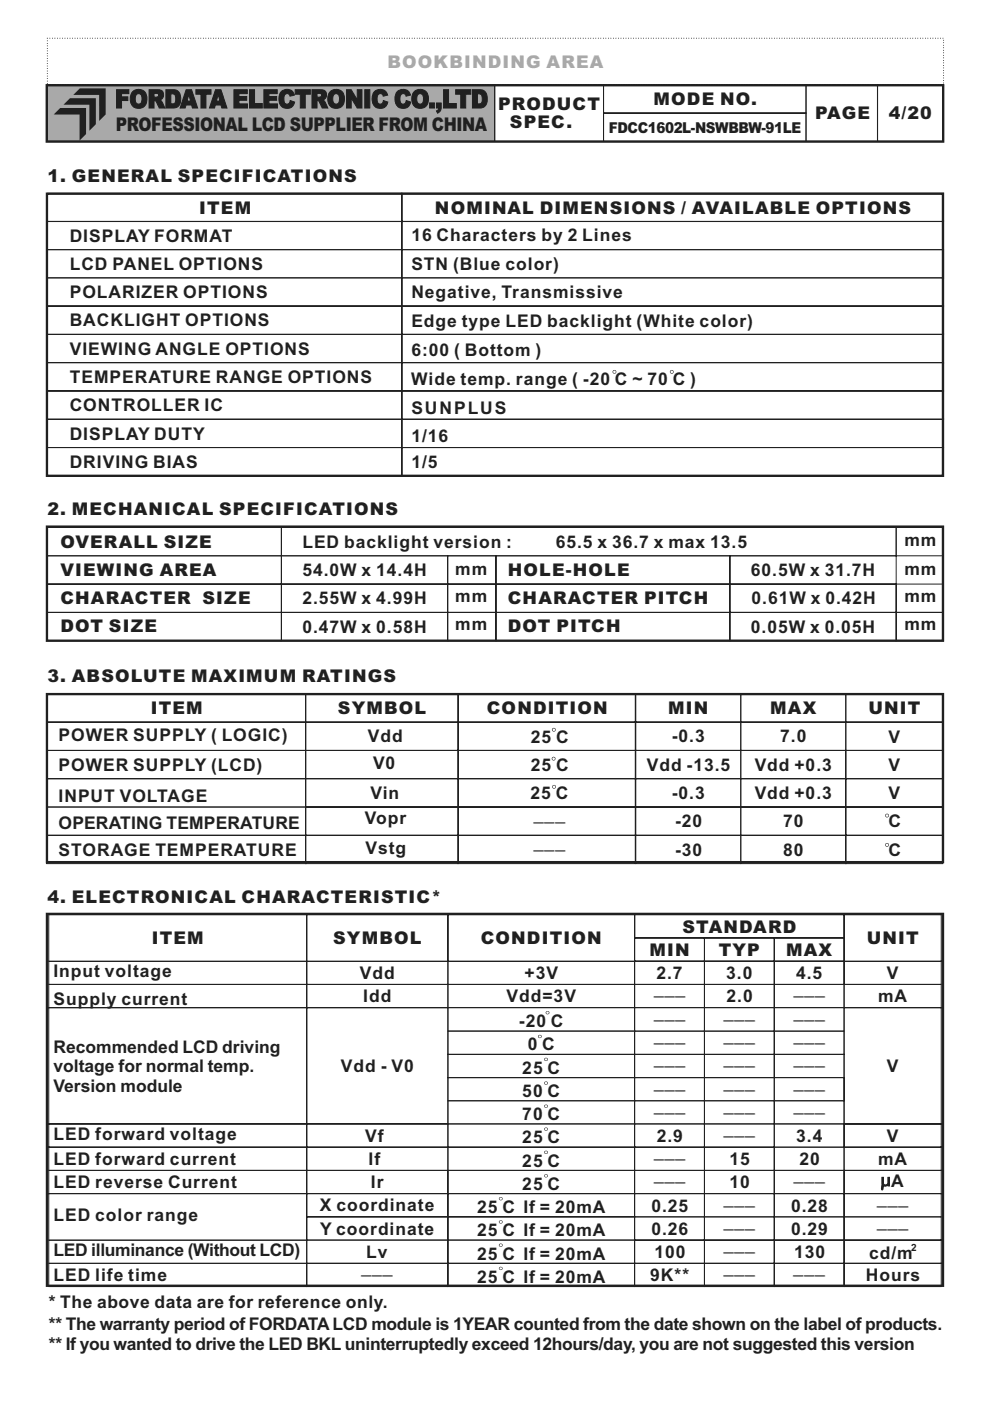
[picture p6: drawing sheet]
<svg xmlns="http://www.w3.org/2000/svg" width="210mm" height="297mm" viewBox="0 0 210 297" stroke-linecap="round" stroke-linejoin="round" font-family="sans-serif">
<path d="M10 147.2h189.9v35.6h-189.9z" fill="none" stroke="#231f20" stroke-width=".5"/>
<path d="M10 18h94.9v12h-94.9z" fill-rule="evenodd" fill="#a8a9ad" stroke="#231f20" stroke-width=".21"/>
<path d="M104.9 18h23.1v12h-23.1zM128 18h42.9v6h-42.9zM170.9 18h15.1v12h-15.1zM186.1 18h13.9v12h-13.9zM128 24h42.9v6h-42.9z" fill="none" stroke="#231f20" stroke-width=".21"/>
<path d="M9.9 18.1h190.1v11.9h-190.1z" fill="none" stroke="#231f20" stroke-width=".5"/>
<path d="M10.1 8.1h190v10h-190z" fill="none" stroke="#231f20" stroke-width=".21" stroke-dasharray=".2 .4" stroke-linecap="butt"/>
<g fill="#231f20">
<path d="M14.8 20.8h5.5v5.5l-1.3 1.4-.1-5.5h-5.4z" fill-rule="evenodd"/>
<path d="M12.8 22.9h5.4v5.5l-1.3 1.4v-5.5h-5.5z" fill-rule="evenodd"/>
<path d="M16.9 18.7h5.5v5.6l-1.4 1.3v-5.5h-5.5z" fill-rule="evenodd"/>
</g>
<g fill="none" stroke="#231f20" stroke-width=".21">
<path d="M10.1 41h75.1v6h-75.1zM10.1 46.9h75.1v6h-75.1zM10.1 58.9h75.1v6h-75.1zM10.1 52.9h75.1v6h-75.1zM85.2 41h114.9v6h-114.9zM85.2 46.9h114.9v6h-114.9zM85.2 58.9h114.9v6h-114.9zM85.2 52.9h114.9v6h-114.9zM10.1 64.9h75.1v6h-75.1zM10.1 70.9h75.1v6h-75.1zM10.1 76.9h75.1v6h-75.1zM85.2 64.9h114.9v6h-114.9z"/>
<path d="M85.2 70.9h114.9v6h-114.9zM85.2 76.9h114.9v6h-114.9zM10.1 82.9h75.1v6h-75.1zM10.1 88.9h75.1v6h-75.1zM10.1 94.9h75.1v6h-75.1zM85.2 82.9h114.9v6h-114.9zM85.2 88.9h114.9v6h-114.9zM85.2 94.9h114.9v6h-114.9zM10 117.8h49.7v6h-49.7zM59.7 117.8h35.2v6h-35.2zM94.9 117.8h10.3v6h-10.3zM105.1 117.8h49.7v6h-49.7z"/>
<path d="M154.8 117.8h35.2v6h-35.2zM190 111.8h10v6h-10zM10 123.8h49.7v6h-49.7zM10 129.8h49.7v6h-49.7zM59.7 123.8h35.2v6h-35.2zM59.7 129.8h35.2v6h-35.2zM94.9 123.8h10.3v6h-10.3zM94.9 129.8h10.3v6h-10.3zM105.1 123.8h49.7v6h-49.7zM105.1 129.8h49.7v6h-49.7zM154.8 123.8h35.2v6h-35.2zM154.8 129.8h35.2v6h-35.2z"/>
<path d="M190 123.8h10v6h-10zM190 129.8h10v6h-10zM9.9 147.1h54.9v6h-54.9zM9.9 153.1h54.9v6h-54.9zM9.9 159.1h54.9v6h-54.9zM64.8 147.1h32.3v6h-32.3zM64.8 153.1h32.3v6h-32.3zM64.8 159.1h32.3v6h-32.3zM97.1 147.1h37.6v6h-37.6zM97.1 153.1h37.6v6h-37.6zM97.1 159.1h37.6v6h-37.6zM134.8 147.1h22.3v6h-22.3z"/>
<path d="M134.8 153.1h22.3v6h-22.3zM134.8 159.1h22.3v6h-22.3zM157.1 147.1h22.2v6h-22.2zM157.1 153.1h22.2v6h-22.2zM157.1 159.1h22.2v6h-22.2zM179.3 147.1h20.6v6h-20.6zM179.3 153.1h20.6v6h-20.6zM179.3 159.1h20.6v6h-20.6zM9.9 165.1h54.9v6h-54.9zM9.9 171.1h54.9v6h-54.9zM9.9 177.1h54.9v6h-54.9zM64.8 165.1h32.3v6h-32.3z"/>
<path d="M64.8 171.1h32.3v6h-32.3zM64.8 177.1h32.3v6h-32.3zM97.1 165.1h37.6v6h-37.6zM97.1 171.1h37.6v6h-37.6zM97.1 177.1h37.6v6h-37.6zM134.8 165.1h22.3v6h-22.3zM134.8 171.1h22.3v6h-22.3zM134.8 177.1h22.3v6h-22.3zM157.1 165.1h22.2v6h-22.2zM157.1 171.1h22.2v6h-22.2zM157.1 177.1h22.2v6h-22.2zM179.3 165.1h20.6v6h-20.6z"/>
<path d="M179.3 171.1h20.6v6h-20.6zM179.3 177.1h20.6v6h-20.6z"/>
</g>
<path d="M10 41.1h189.9v59.8h-189.9zM10 111.7h189.9v24.1h-189.9z" fill="none" stroke="#231f20" stroke-width=".5"/>
<g fill="#231f20">
<path d="M187.7 179.1a.4 .4 0 0 0 .8 0 .4 .4 0 0 0-.8 0zM187.8 179.1a.3 .3 0 0 1 .6 0 .3 .3 0 0 1-.6 0z" fill-rule="evenodd"/>
<path d="M187.7 172.9a.4 .4 0 0 0 .8 0 .4 .4 0 0 0-.8 0zM187.8 172.9a.3 .3 0 0 1 .6 0 .3 .3 0 0 1-.6 0z" fill-rule="evenodd"/>
<path d="M117.1 166.8a.4 .4 0 0 0 .8 0 .4 .4 0 0 0-.8 0zM117.2 166.8a.3 .3 0 0 1 .6 0 .3 .3 0 0 1-.6 0z" fill-rule="evenodd"/>
<path d="M117 160.8a.4 .4 0 0 0 .8 0 .4 .4 0 0 0-.8 0zM117.1 160.9a.3 .3 0 0 1 .6 0 .3 .3 0 0 1-.6 0z" fill-rule="evenodd"/>
<path d="M117 154.7a.4 .4 0 0 0 .8 0 .4 .4 0 0 0-.8 0zM117.1 154.7a.3 .3 0 0 1 .6 0 .3 .3 0 0 1-.6 0z" fill-rule="evenodd"/>
</g>
<path d="M10 111.8h49.7v6h-49.7zM59.7 111.8h130.3v6h-130.3z" fill="none" stroke="#231f20" stroke-width=".21"/>
<g fill="#231f20">
<path d="M142 78.8a.4 .4 0 0 0 .8 0 .4 .4 0 0 0-.8 0zM142.2 78.8a.28 .28 0 0 1 .5 0 .28 .28 0 0 1-.5 0z" fill-rule="evenodd"/>
<path d="M129.9 78.8a.4 .4 0 0 0 .8 0 .4 .4 0 0 0-.8 0zM130 78.8a.3 .3 0 0 1 .6 0 .3 .3 0 0 1-.6 0z" fill-rule="evenodd"/>
</g>
<path d="M10 193.8h189.9v78.8h-189.9z" fill="none" stroke="#231f20" stroke-width=".5"/>
<g fill="none" stroke="#231f20" stroke-width=".21">
<path d="M10.3 193.9h54.7v9.9h-54.7zM65 193.9h30v9.9h-30zM95 193.9h39.6v9.9h-39.6zM134.6 198.9h14.8v4.9h-14.8zM134.6 193.9h44.4v5h-44.4zM149.4 198.9h14.8v4.9h-14.8zM164.2 198.9h14.8v4.9h-14.8zM179 193.9h20.6v9.9h-20.6zM10.3 213.7h54.7v24.6h-54.7zM10.3 208.7h54.7v4.9h-54.7zM65 208.7h30v4.9h-30zM65 213.7h30v24.6h-30z"/>
<path d="M95 203.8h39.6v4.9h-39.6zM95 208.7h39.6v4.9h-39.6zM95 218.6h39.6v4.9h-39.6zM95 213.6h39.6v5h-39.6zM134.6 203.8h14.8v4.9h-14.8zM134.6 208.7h14.8v4.9h-14.8zM134.6 218.6h14.8v4.9h-14.8zM134.6 213.6h14.8v5h-14.8zM149.4 203.8h14.8v4.9h-14.8zM149.4 208.7h14.8v4.9h-14.8zM149.4 218.6h14.8v4.9h-14.8zM149.4 213.6h14.8v5h-14.8z"/>
<path d="M164.2 203.8h14.8v4.9h-14.8zM164.2 208.7h14.8v4.9h-14.8zM164.2 218.6h14.8v4.9h-14.8zM164.2 213.6h14.8v5h-14.8zM179 203.8h20.6v4.9h-20.6zM179 213.7h20.6v24.6h-20.6zM179 208.7h20.6v4.9h-20.6zM10.3 238.3h54.7v4.9h-54.7zM65 238.3h30v4.9h-30zM95 223.5h39.6v5h-39.6zM95 238.3h39.6v4.9h-39.6zM95 228.5h39.6v4.9h-39.6z"/>
<path d="M95 233.4h39.6v4.9h-39.6zM134.6 223.5h14.8v5h-14.8zM134.6 238.3h14.8v4.9h-14.8zM134.6 228.5h14.8v4.9h-14.8zM134.6 233.4h14.8v4.9h-14.8zM149.4 223.5h14.8v5h-14.8zM149.4 238.3h14.8v4.9h-14.8zM149.4 228.5h14.8v4.9h-14.8zM149.4 233.4h14.8v4.9h-14.8zM164.2 223.5h14.8v5h-14.8zM164.2 238.3h14.8v4.9h-14.8zM164.2 228.5h14.8v4.9h-14.8z"/>
<path d="M164.2 233.4h14.8v4.9h-14.8zM179 238.3h20.6v4.9h-20.6zM10.3 243.2h54.7v4.9h-54.7zM10.3 248.1h54.7v5h-54.7zM10.3 253.1h54.7v9.9h-54.7zM65 243.2h30v4.9h-30zM65 248.1h30v5h-30zM65 253.1h30v4.9h-30zM65 258h30v4.9h-30zM95 243.2h39.6v4.9h-39.6zM95 248.1h39.6v5h-39.6zM95 253.1h39.6v4.9h-39.6z"/>
<path d="M95 258h39.6v4.9h-39.6zM134.6 243.2h14.8v4.9h-14.8zM134.6 248.1h14.8v5h-14.8zM134.6 253.1h14.8v4.9h-14.8zM134.6 258h14.8v4.9h-14.8zM149.4 243.2h14.8v4.9h-14.8zM149.4 248.1h14.8v5h-14.8zM149.4 253.1h14.8v4.9h-14.8zM149.4 258h14.8v4.9h-14.8zM164.2 243.2h14.8v4.9h-14.8zM164.2 248.1h14.8v5h-14.8zM164.2 253.1h14.8v4.9h-14.8z"/>
<path d="M164.2 258h14.8v4.9h-14.8zM179 243.2h20.6v4.9h-20.6zM179 248.1h20.6v5h-20.6zM179 253.1h20.6v4.9h-20.6zM179 258h20.6v4.9h-20.6zM10.3 262.9h54.7v5h-54.7zM10.3 267.9h54.7v4.9h-54.7zM65 262.9h30v5h-30zM65 267.9h30v4.9h-30zM95 262.9h39.6v5h-39.6zM95 267.9h39.6v4.9h-39.6zM134.6 262.9h14.8v5h-14.8z"/>
<path d="M134.6 267.9h14.8v4.9h-14.8zM149.4 262.9h14.8v5h-14.8zM149.4 267.9h14.8v4.9h-14.8zM164.2 262.9h14.8v5h-14.8zM164.2 267.9h14.8v4.9h-14.8zM179 262.9h20.6v5h-20.6zM179 267.9h20.6v4.9h-20.6z"/>
</g>
<g fill="#231f20">
<path d="M114.1 219.7a.38 .38 0 0 0 .7 0 .38 .38 0 0 0-.7 0zM114.2 219.8a.26 .26 0 0 1 .5 0 .26 .26 0 0 1-.5 0z" fill-rule="evenodd"/>
<path d="M115.4 224.6a.4 .4 0 0 0 .8 0 .4 .4 0 0 0-.8 0zM115.5 224.6a.26 .26 0 0 1 .5 0 .26 .26 0 0 1-.5 0z" fill-rule="evenodd"/>
<path d="M115.4 229.6a.4 .4 0 0 0 .8 0 .4 .4 0 0 0-.8 0zM115.5 229.6a.26 .26 0 0 1 .5 0 .26 .26 0 0 1-.5 0z" fill-rule="evenodd"/>
<path d="M115.4 239.4a.4 .4 0 0 0 .8 0 .4 .4 0 0 0-.8 0zM115.5 239.4a.26 .26 0 0 1 .5 0 .26 .26 0 0 1-.5 0z" fill-rule="evenodd"/>
<path d="M115.4 244.3a.4 .4 0 0 0 .8 0 .4 .4 0 0 0-.8 0zM115.5 244.3a.26 .26 0 0 1 .5 0 .26 .26 0 0 1-.5 0z" fill-rule="evenodd"/>
<path d="M115.4 249.3a.4 .4 0 0 0 .8 0 .4 .4 0 0 0-.8 0zM115.5 249.3a.26 .26 0 0 1 .5 0 .26 .26 0 0 1-.5 0z" fill-rule="evenodd"/>
<path d="M115.7 214.7a.4 .4 0 0 0 .8 0 .4 .4 0 0 0-.8 0zM115.8 214.7a.26 .26 0 0 1 .5 0 .26 .26 0 0 1-.5 0z" fill-rule="evenodd"/>
<path d="M115.4 234.5a.4 .4 0 0 0 .8 0 .4 .4 0 0 0-.8 0zM115.5 234.5a.26 .26 0 0 1 .5 0 .26 .26 0 0 1-.5 0z" fill-rule="evenodd"/>
<path d="M105.8 268.9a.4 .4 0 0 0 .8 0 .4 .4 0 0 0-.8 0zM105.9 268.9a.26 .26 0 0 1 .5 0 .26 .26 0 0 1-.5 0z" fill-rule="evenodd"/>
<path d="M105.8 264a.4 .4 0 0 0 .8 0 .4 .4 0 0 0-.8 0zM105.9 264a.26 .26 0 0 1 .5 0 .26 .26 0 0 1-.5 0z" fill-rule="evenodd"/>
<path d="M105.8 259a.4 .4 0 0 0 .8 0 .4 .4 0 0 0-.8 0zM105.9 259.1a.26 .26 0 0 1 .5 0 .26 .26 0 0 1-.5 0z" fill-rule="evenodd"/>
</g>
<path d="M10.3 203.8h54.7v4.9h-54.7zM65 203.8h30v4.9h-30z" fill="none" stroke="#231f20" stroke-width=".21"/>
<path d="M105.8 254.1a.4 .4 0 0 0 .8 0 .4 .4 0 0 0-.8 0zM105.9 254.2a.26 .26 0 0 1 .5 0 .26 .26 0 0 1-.5 0z" fill-rule="evenodd" fill="#231f20"/>
<path d="M187 249.6h.3v1a.49 .49 0 0 0 .5 .6 .49 .49 0 0 0 .5-.6v-1h.3v1.8h-.3v-.2l-.4 .3-.6-.1-.1 .7-.1 .2-.2-.1z" fill-rule="evenodd" fill="#231f20" stroke="#231f20" stroke-width=".21"/>
<text font-size="5.4" fill="#231f20" x="24.4" y="22.9">FORDATA ELECTRONIC CO.,LTD</text>
<text font-size="4" fill="#231f20" x="24.5" y="27.8">PROFESSIONAL LCD SUPPLIER FROM CHINA</text>
<text font-size="3.7" fill="#a8a9ad" x="82.1" y="14.4">BOOKBINDING AREA</text>
<g font-size="3.7" fill="#231f20">
<text x="105.6" y="23.4">PRODUCT</text>
<text x="138.6" y="22.3">MODE NO.</text>
<text x="108.1" y="27.2">SPEC.</text>
<text x="172.8" y="25.3">PAGE</text>
<text x="188.4" y="25.3">4/20</text>
<text x="10" y="38.5">1. GENERAL SPECIFICATIONS</text>
<text x="42.2" y="45.3">ITEM</text>
<text x="92.2" y="45.3">NOMINAL DIMENSIONS / AVAILABLE OPTIONS</text>
<text x="14.8" y="51.3">DISPLAY FORMAT</text>
<text x="87.2" y="51">16 Characters by 2 Lines</text>
<text x="14.8" y="57.3">LCD PANEL OPTIONS</text>
<text x="87.2" y="57.3">STN (Blue color)</text>
<text x="14.8" y="63.2">POLARIZER OPTIONS</text>
<text x="87.2" y="63.2">Negative, Transmissive</text>
<text x="14.8" y="69.2">BACKLIGHT OPTIONS</text>
<text x="87.2" y="69.4">Edge type LED backlight (White color)</text>
<text x="14.8" y="75.2">VIEWING ANGLE OPTIONS</text>
<text x="87.2" y="75.4">6:00 ( Bottom )</text>
<text x="14.8" y="81.2">TEMPERATURE RANGE OPTIONS</text>
<text x="87.2" y="81.7">Wide temp. range ( -20 C ~ 70 C )</text>
<text x="14.8" y="87.2">CONTROLLER IC</text>
<text x="87.2" y="87.8">SUNPLUS</text>
<text x="14.8" y="93.2">DISPLAY DUTY</text>
<text x="87.2" y="93.7">1/16</text>
<text x="14.8" y="99.2">DRIVING BIAS</text>
<text x="87.2" y="99.2">1/5</text>
<text x="10" y="109.3">2. MECHANICAL SPECIFICATIONS</text>
<text x="12.8" y="116.2">OVERALL SIZE</text>
<text x="64.1" y="116.1">LED backlight version :</text>
<text x="117.8" y="116.1">65.5 x 36.7 x max 13.5</text>
<text x="191.7" y="115.8">mm</text>
<text x="12.8" y="122.2">VIEWING AREA</text>
<text x="64.1" y="122.1">54.0W x 14.4H</text>
<text x="96.5" y="121.8">mm</text>
<text x="107.7" y="122.2">HOLE-HOLE</text>
<text x="159.2" y="122.1">60.5W x 31.7H</text>
<text x="191.7" y="121.8">mm</text>
<text x="12.8" y="128">CHARACTER SIZE</text>
<text x="64.1" y="128.1">2.55W x 4.99H</text>
<text x="96.5" y="127.6">mm</text>
<text x="107.7" y="128">CHARACTER PITCH</text>
<text x="159.3" y="128.1">0.61W x 0.42H</text>
<text x="191.7" y="127.6">mm</text>
<text x="12.8" y="133.9">DOT SIZE</text>
<text x="64.1" y="134.1">0.47W x 0.58H</text>
<text x="96.5" y="133.6">mm</text>
<text x="107.7" y="133.9">DOT PITCH</text>
<text x="159.2" y="134.1">0.05W x 0.05H</text>
<text x="191.7" y="133.6">mm</text>
<text x="10" y="144.7">3. ABSOLUTE MAXIMUM RATINGS</text>
<text x="32" y="151.4">ITEM</text>
<text x="71.6" y="151.4">SYMBOL</text>
<text x="103.2" y="151.4">CONDITION</text>
<text x="141.7" y="151.4">MIN</text>
<text x="163.3" y="151.4">MAX</text>
<text x="184.1" y="151.4">UNIT</text>
<text x="12.4" y="157.1">POWER SUPPLY ( LOGIC)</text>
<text x="78" y="157.4">Vdd</text>
<text x="112.5" y="157.4">25 C</text>
<text x="142.4" y="157.4">-0.3</text>
<text x="165.4" y="157.4">7.0</text>
<text x="188.4" y="157.4">V</text>
<text x="12.4" y="163.5">POWER SUPPLY (LCD)</text>
<text x="79.1" y="163.1">V0</text>
<text x="112.5" y="163.4">25 C</text>
<text x="137.1" y="163.4">Vdd -13.5</text>
<text x="160" y="163.4">Vdd +0.3</text>
<text x="188.4" y="163.4">V</text>
<text x="12.4" y="170">INPUT VOLTAGE</text>
<text x="78.5" y="169.4">Vin</text>
<text x="112.5" y="169.4">25 C</text>
<text x="113.2" y="173.9">___</text>
<text x="142.4" y="169.4">-0.3</text>
<text x="160" y="169.4">Vdd +0.3</text>
<text x="188.4" y="169.4">V</text>
<text x="12.4" y="175.7">OPERATING TEMPERATURE</text>
<text x="77.3" y="174.6">Vopr</text>
<text x="113.2" y="179.9">___</text>
<text x="143.1" y="175.4">-20</text>
<text x="166" y="175.4">70</text>
<text x="188.4" y="175.4">C</text>
<text x="12.4" y="181.4">STORAGE TEMPERATURE</text>
<text x="77.5" y="181">Vstg</text>
<text x="143.1" y="181.4">-30</text>
<text x="166" y="181.4">80</text>
<text x="188.4" y="181.4">C</text>
<text x="10" y="191.4">4. ELECTRONICAL CHARACTERISTIC*</text>
<text x="144.7" y="197.7">STANDARD</text>
<text x="32.2" y="200.2">ITEM</text>
<text x="70.6" y="200.2">SYMBOL</text>
<text x="101.9" y="200.2">CONDITION</text>
<text x="137.7" y="202.6">MIN</text>
<text x="152.4" y="202.6">TYP</text>
<text x="166.7" y="202.6">MAX</text>
<text x="183.8" y="200.2">UNIT</text>
<text x="11.3" y="207.2">Input voltage</text>
<text x="76.3" y="207.6">Vdd</text>
<text x="111.2" y="207.6">+3V</text>
<text x="139.2" y="207.6">2.7</text>
<text x="154" y="207.6">3.0</text>
<text x="168.8" y="207.5">4.5</text>
<text x="188" y="207.6">V</text>
<text x="11.3" y="213.1">Supply current</text>
<text x="77" y="212.5">Idd</text>
<text x="107.4" y="212.5">Vdd=3V</text>
<text x="138.7" y="210.8">___</text>
<text x="138.7" y="215.8">___</text>
<text x="153.5" y="215.8">___</text>
<text x="154" y="212.5">2.0</text>
<text x="168.3" y="210.8">___</text>
<text x="168.3" y="215.8">___</text>
<text x="186.2" y="212.5">mA</text>
<text x="110" y="217.8">-20 C</text>
<text x="138.7" y="220.7">___</text>
<text x="153.5" y="220.7">___</text>
<text x="168.3" y="220.7">___</text>
<text x="11.3" y="223.2">Recommended LCD driving</text>
<text x="11.3" y="227.3">voltage for normal temp.</text>
<text x="72.3" y="227.3">Vdd - V0</text>
<text x="110.7" y="227.7">25 C</text>
<text x="111.9" y="222.7">0 C</text>
<text x="138.7" y="225.6">___</text>
<text x="153.5" y="225.6">___</text>
<text x="168.3" y="225.6">___</text>
<text x="188" y="227.3">V</text>
<text x="11.3" y="231.4">Version module</text>
<text x="110.7" y="232.5">50 C</text>
<text x="138.7" y="230.6">___</text>
<text x="153.5" y="230.6">___</text>
<text x="168.3" y="230.6">___</text>
<text x="110.7" y="237.4">70 C</text>
<text x="138.7" y="235.5">___</text>
<text x="153.5" y="235.5">___</text>
<text x="168.3" y="235.5">___</text>
<text x="11.3" y="241.7">LED forward voltage</text>
<text x="77.4" y="242.1">Vf</text>
<text x="110.7" y="242.4">25 C</text>
<text x="138.7" y="245.3">___</text>
<text x="139.3" y="242.1">2.9</text>
<text x="153.5" y="240.4">___</text>
<text x="168.8" y="242.1">3.4</text>
<text x="188" y="242.1">V</text>
<text x="11.3" y="247">LED forward current</text>
<text x="11.3" y="251.9">LED reverse Current</text>
<text x="78.2" y="247">If</text>
<text x="78.6" y="251.9">Ir</text>
<text x="110.7" y="247.4">25 C</text>
<text x="138.7" y="250.2">___</text>
<text x="154.7" y="247">15</text>
<text x="154.7" y="251.9">10</text>
<text x="168.3" y="250.2">___</text>
<text x="169.5" y="247">20</text>
<text x="186.2" y="247">mA</text>
<text x="189" y="251.6">A</text>
<text x="67.8" y="256.8">X coordinate</text>
<text x="101.2" y="257.2">25 C If = 20mA</text>
<text x="110.7" y="252.2">25 C</text>
<text x="138.1" y="256.9">0.25</text>
<text x="153.5" y="255.2">___</text>
<text x="167.7" y="256.9">0.28</text>
<text x="186" y="255.2">___</text>
<text x="11.3" y="259">LED color range</text>
<text x="67.9" y="261.8">Y coordinate</text>
<text x="101.2" y="262.1">25 C If = 20mA</text>
<text x="138.1" y="261.8">0.26</text>
<text x="153.5" y="260.1">___</text>
<text x="167.7" y="261.8">0.29</text>
<text x="186" y="260.1">___</text>
<text x="11.3" y="266.3">LED illuminance (Without LCD)</text>
<text x="76.6" y="269.9">___</text>
<text x="77.7" y="266.7">Lv</text>
<text x="101.2" y="267.1">25 C If = 20mA</text>
<text x="138.8" y="266.7">100</text>
<text x="153.5" y="265">___</text>
<text x="153.5" y="269.9">___</text>
<text x="168.3" y="269.9">___</text>
<text x="168.4" y="266.7">130</text>
<text x="184.3" y="267">cd/m</text>
<text x="11.3" y="271.6">LED life time</text>
<text x="101.2" y="272">25 C If = 20mA</text>
<text x="137.9" y="271.6">9K**</text>
<text x="183.6" y="271.6">Hours</text>
<text x="10.4" y="277.4">* The above data are for reference only.</text>
<text x="10.4" y="282">** The warranty period of FORDATALCD module is 1YEAR counted from the date shown on the label of products.</text>
<text x="10.4" y="286.2">** If you wanted to drive the LED BKL uninterruptedly exceed 12hours/day, you are not suggested this version</text>
</g>
<text font-size="3.2" fill="#231f20" x="129.1" y="28.1">FDCC1602L-NSWBBW-91LE</text>
<text font-size="2.1" fill="#231f20" x="193.2" y="265.3">2</text>
</svg>
